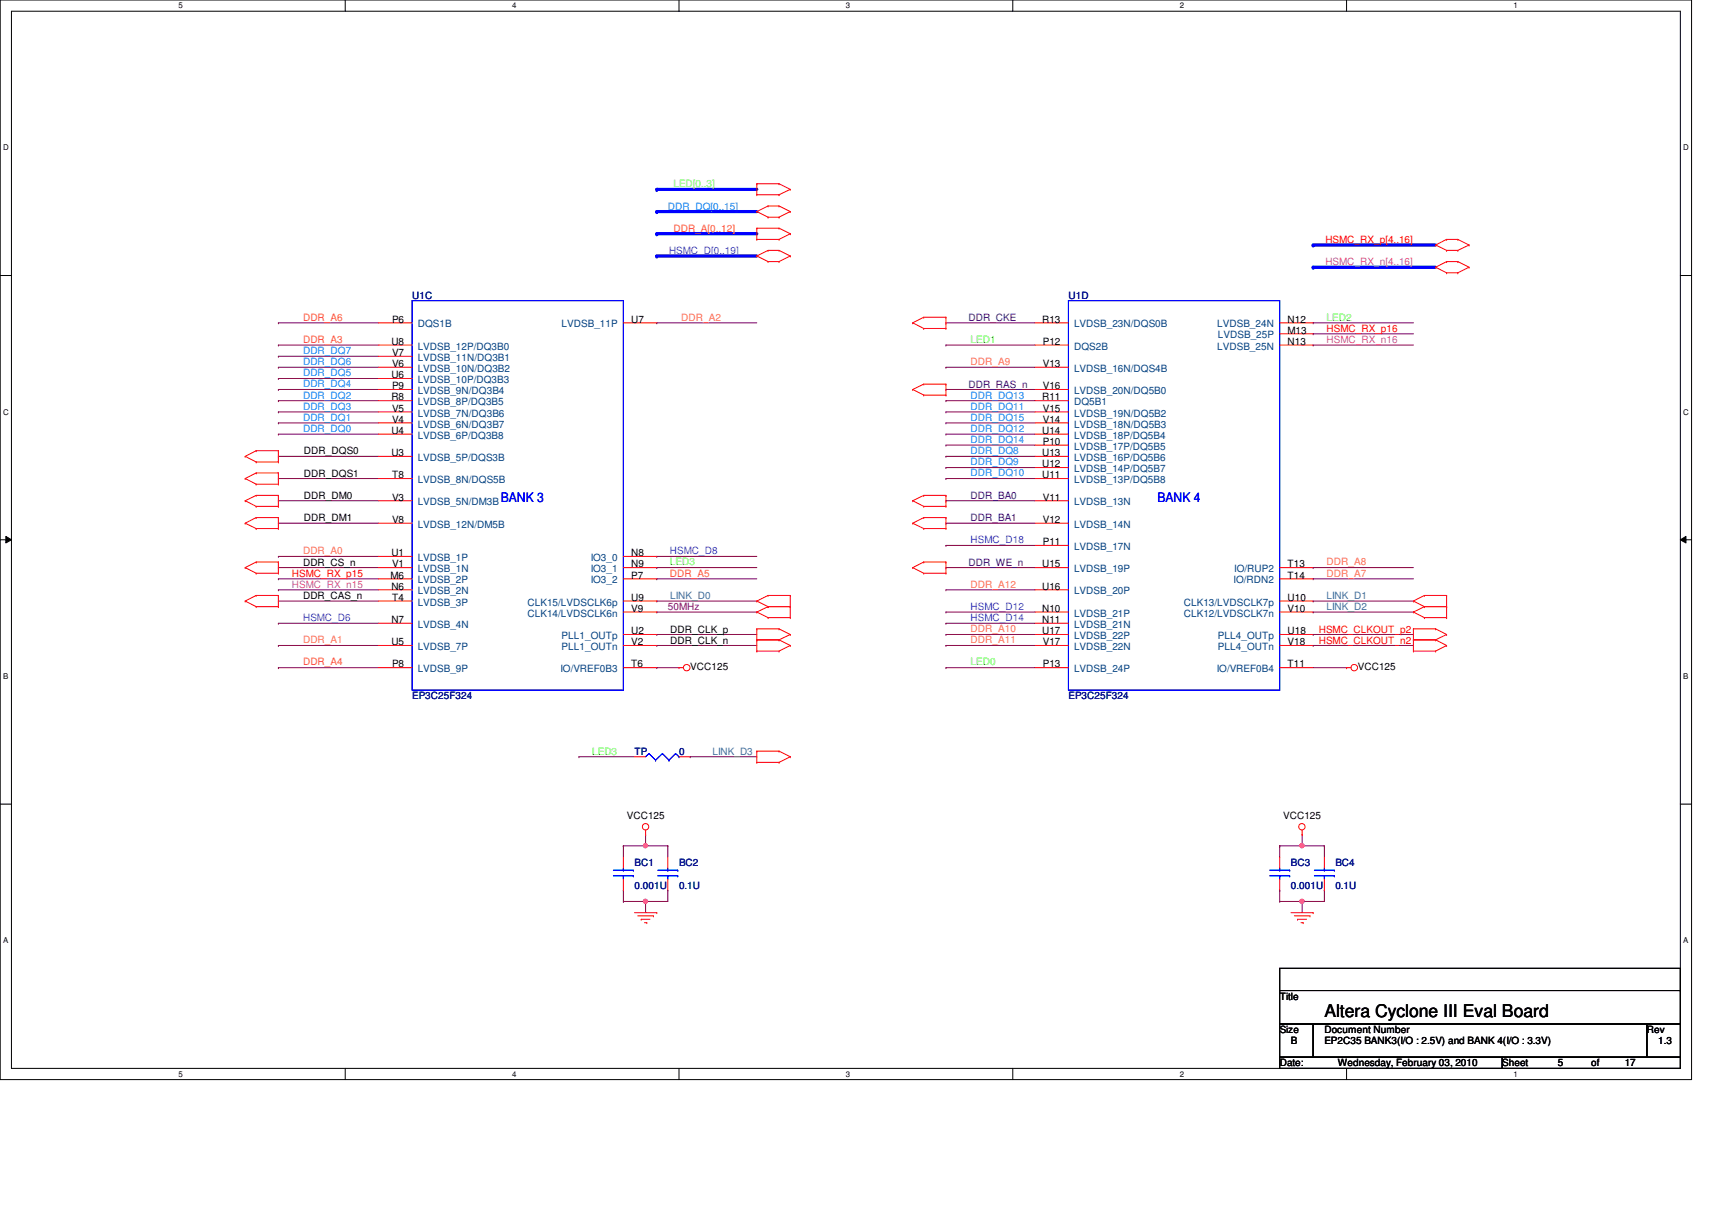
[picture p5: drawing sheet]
<svg xmlns="http://www.w3.org/2000/svg" width="297mm" height="210mm" viewBox="0 0 297 210" stroke-linecap="round" stroke-linejoin="round" font-family="sans-serif">
<path d="M0 0h293.5v187.3h-293.5zM2 1.9h289.5v183.4h-289.5z" fill="none" stroke="#000" stroke-width=".17"/>
<g fill="#fff">
<path d="M30.9 .2h.8v1.5h-.8z"/>
<path d="M30.9 185.5h.8v1.6h-.8z"/>
</g>
<path d="M59.9 0v1.9M59.9 185.3v2" fill="none" stroke="#000" stroke-width=".17"/>
<g fill="#fff">
<path d="M88.9 .2h.7v1.5h-.7z"/>
<path d="M88.9 185.5h.7v1.6h-.7z"/>
</g>
<path d="M117.8 0v1.9M117.8 185.3v2" fill="none" stroke="#000" stroke-width=".17"/>
<g fill="#fff">
<path d="M146.8 .2h.7v1.5h-.7z"/>
<path d="M146.8 185.5h.7v1.6h-.7z"/>
</g>
<path d="M175.7 0v1.9M175.7 185.3v2" fill="none" stroke="#000" stroke-width=".17"/>
<g fill="#fff">
<path d="M204.7 .2h.7v1.5h-.7z"/>
<path d="M204.7 185.5h.7v1.6h-.7z"/>
</g>
<path d="M233.6 0v1.9M233.6 185.3v2" fill="none" stroke="#000" stroke-width=".17"/>
<g fill="#fff">
<path d="M262.6 .2h.8v1.5h-.8z"/>
<path d="M262.6 185.5h.8v1.6h-.8z"/>
<path d="M.5 24.8h1v1.6h-1z"/>
<path d="M292.1 24.8h.9v1.6h-.9z"/>
<path d="M.5 70.7h1v1.5h-1z"/>
<path d="M292.1 70.7h.9v1.5h-.9z"/>
</g>
<path d="M0 47.8h2M291.5 47.8h2" fill="none" stroke="#000" stroke-width=".17"/>
<g fill="#fff">
<path d="M.5 116.5h.9v1.6h-.9z"/>
<path d="M292.1 116.5h.8v1.6h-.8z"/>
</g>
<path d="M0 93.6h2M1 93l1 .6-1 .6zM291.5 93.6l1-.6v1.2zM291.5 93.6h2" fill="none" stroke="#000" stroke-width=".17"/>
<path d="M1 93l1 .6-1 .6zM291.5 93.6l1-.6v1.2z" fill="#000"/>
<g fill="#fff">
<path d="M.5 162.4h.9v1.5h-.9z"/>
<path d="M292.1 162.4h.8v1.5h-.8z"/>
</g>
<path d="M0 139.5h2M291.5 139.5h2" fill="none" stroke="#000" stroke-width=".17"/>
<path d="M108.2 156.4h.1M108.2 156.4h3.8M112 144.8h.1M112 156.4h.1M112 144.8v1.9M112 156.4v1.9" fill="none" stroke="#7f003f" stroke-width=".17"/>
<circle cx="112" cy="156.4" r=".37" fill="#f0f"/>
<circle cx="112" cy="156.4" r=".37" fill="none" stroke="#f0f" stroke-width=".17"/>
<path d="M112 156.4h.1M112 146.7h.1M112 156.4h3.9M112 146.7h3.9" fill="none" stroke="#7f003f" stroke-width=".17"/>
<circle cx="112" cy="146.7" r=".37" fill="#f0f"/>
<circle cx="112" cy="146.7" r=".37" fill="none" stroke="#f0f" stroke-width=".17"/>
<g fill="none" stroke="#7f003f" stroke-width=".17">
<path d="M108.2 154.4h.1M108.2 146.7h.1M108.2 146.7v2M108.2 154.4v2M108.2 146.7h3.8M115.9 154.4h.1M115.9 146.7h.1M115.9 146.7v2M115.9 154.4v2M222 156.4h.1M222 156.4h3.9M225.9 144.8h.1"/>
<path d="M225.9 156.4h.1M225.9 144.8v1.9M225.9 156.4v1.9"/>
</g>
<circle cx="225.9" cy="156.4" r=".37" fill="#f0f"/>
<circle cx="225.9" cy="156.4" r=".37" fill="none" stroke="#f0f" stroke-width=".17"/>
<path d="M225.9 156.4h.1M225.9 146.7h.1M225.9 156.4h3.9M225.9 146.7h3.9" fill="none" stroke="#7f003f" stroke-width=".17"/>
<circle cx="225.9" cy="146.7" r=".37" fill="#f0f"/>
<circle cx="225.9" cy="146.7" r=".37" fill="none" stroke="#f0f" stroke-width=".17"/>
<path d="M222 154.4h.1M222 146.7h.1M222 146.7v2M222 154.4v2M222 146.7h3.9M229.8 154.4h.1M229.8 146.7h.1M229.8 146.7v2M229.8 154.4v2" fill="none" stroke="#7f003f" stroke-width=".17"/>
<path d="M114 36.7h17.3" fill="none" stroke="#00f" stroke-width=".55"/>
<circle cx="114" cy="36.7" r=".28" fill="#00f"/>
<path d="M114 40.6h17.3" fill="none" stroke="#00f" stroke-width=".55"/>
<circle cx="114" cy="40.6" r=".28" fill="#00f"/>
<path d="M114 44.4h17.3" fill="none" stroke="#00f" stroke-width=".55"/>
<circle cx="114" cy="44.4" r=".28" fill="#00f"/>
<path d="M114 32.9h17.3" fill="none" stroke="#00f" stroke-width=".55"/>
<circle cx="114" cy="32.9" r=".28" fill="#00f"/>
<path d="M227.8 42.5h21.3" fill="none" stroke="#00f" stroke-width=".55"/>
<circle cx="227.8" cy="42.5" r=".28" fill="#00f"/>
<path d="M227.8 46.4h21.3" fill="none" stroke="#00f" stroke-width=".55"/>
<circle cx="227.8" cy="46.4" r=".28" fill="#00f"/>
<g fill="none" stroke="#7f003f" stroke-width=".17">
<path d="M48.3 59.9h.1M48.3 56h.1M48.3 59.9h17.4M48.3 56h17.4M114 56h.1M114 56h17.3M164.1 59.9h.1M164.1 56h.1M164.1 59.9h15.5M164.1 56h15.5M227.8 56h.1M227.8 59.9h.1"/>
<path d="M227.8 57.9h.1M227.8 59.9h17.4M227.8 56h17.4M227.8 57.9h17.4M48.3 79.2h.1M48.3 73.4h.1M48.3 69.5h.1M48.3 67.6h.1M48.3 71.5h.1M48.3 61.8h.1M48.3 65.7h.1M48.3 63.7h.1"/>
<path d="M48.3 75.3h.1M48.3 79.2h17.4M48.3 73.4h17.4M48.3 69.5h17.4M48.3 67.6h17.4M48.3 63.7h17.4M48.3 75.3h17.4M48.3 71.5h17.4M48.3 61.8h17.4M48.3 65.7h17.4M164.1 63.7h.1M164.1 73.4h.1"/>
<path d="M164.1 75.3h.1M164.1 77.2h.1M164.1 71.5h.1M164.1 67.6h.1M164.1 79.2h.1M164.1 69.5h.1M164.1 79.2h15.5M164.1 73.4h15.5M164.1 69.5h15.5M164.1 67.6h15.5M164.1 63.7h15.5M164.1 75.3h15.5"/>
<path d="M164.1 77.2h15.5M164.1 71.5h15.5M48.3 90.8h.1M48.3 86.9h.1M48.3 83h.1M48.3 98.5h.1M48.3 96.5h.1M48.3 90.8h17.4M48.3 86.9h17.4M48.3 83h17.4M48.3 98.5h17.4M48.3 96.5h17.4"/>
<path d="M114 98.5h.1M114 96.5h.1M114 98.5h17.3M114 96.5h17.3M164.1 90.8h.1M164.1 86.9h.1M164.1 98.5h.1M164.1 83h.1M164.1 81.1h.1M164.1 94.6h.1M164.1 90.8h15.5M164.1 86.9h15.5"/>
<path d="M164.1 83h15.5M164.1 98.5h15.5M164.1 81.1h15.5M164.1 94.6h15.5M227.8 98.5h.1M227.8 98.5h17.4M48.3 102.3h.1M48.3 100.4h.1M48.3 115.8h.1M48.3 112h.1M48.3 104.3h.1M48.3 108.1h.1"/>
<path d="M48.3 102.3h17.4M48.3 100.4h17.4M48.3 115.8h17.4M48.3 104.3h17.4M48.3 112h17.4M48.3 108.1h17.4M114 100.4h.1M114 115.8h.1M114 106.2h.1M114 104.3h.1M114 112h.1M114 110.1h.1"/>
<path d="M114 100.4h17.3M114 115.8h3.8M114 106.2h17.3M114 104.3h17.3M114 112h17.3M114 110.1h17.3M164.1 115.8h.1M164.1 110.1h.1M164.1 102.3h.1M164.1 112h.1M164.1 106.2h.1M164.1 108.1h.1"/>
<path d="M164.1 102.3h15.5M164.1 115.8h15.5M164.1 106.2h15.5M164.1 112h15.5M164.1 110.1h15.5M164.1 108.1h15.5M227.8 112h.1M227.8 110.1h.1M227.8 106.2h.1M227.8 104.3h.1M227.8 100.4h.1M227.8 100.4h17.4"/>
<path d="M227.8 115.8h5.8M227.8 106.2h17.4M227.8 104.3h17.4M227.8 112h17.4M227.8 110.1h17.4M233.6 115.8h.1M100.5 131.3h.1M100.5 131.3h9.6M119.8 131.3h.1M119.8 131.3h11.5"/>
</g>
<g fill="none" stroke="#f00" stroke-width=".17">
<path d="M131.3 36.7h.1M131.3 39.6h.1M131.3 31.9h.1M131.3 33.8h.1M131.3 36.7l2 1M131.3 39.6h3.9M131.3 31.9v1.9M131.3 39.6v1.9M131.3 31.9h3.9M131.3 33.8h3.9M133.3 37.7h.1M133.3 35.7h.1"/>
<path d="M133.3 37.7h1.9M133.3 35.7h1.9M133.3 35.7l-2 1M135.2 37.7h.1M135.2 35.7h.1M135.2 39.6h.1M135.2 31.9h.1M135.2 33.8h.1M135.2 35.7l1.9 1M135.2 39.6l1.9 1M135.2 31.9l1.9 1M137.1 36.7h.1"/>
<path d="M137.1 32.9h.1M137.1 36.7l-1.9 1M137.1 32.9l-1.9 .9M65.7 56h5.8M65.7 59.9h5.8M108.2 56h5.8M131.3 41.5h.1M131.3 44.4h.1M131.3 41.5h3.9M131.3 44.4l2 1M133.3 45.4h.1M133.3 43.4h.1"/>
<path d="M133.3 45.4h1.9M133.3 43.4h1.9M133.3 43.4l-2 1M135.2 41.5h.1M135.2 45.4h.1M135.2 43.4h.1M135.2 43.4l1.9 1M137.1 40.6h.1M137.1 44.4h.1M137.1 40.6l-1.9 .9M137.1 44.4l-1.9 1M158.4 56h.1"/>
<path d="M158.4 56l1.9 1M160.3 55h.1M160.3 57h.1M160.3 55l-1.9 1M160.3 55h3.8M160.3 57h3.8M164.1 55h.1M164.1 57h.1M164.1 55v2M179.6 56h5.8M179.6 59.9h5.8M222 56h5.8"/>
<path d="M222 59.9h5.8M222 57.9h5.8M249.1 42.5h.1M249.1 46.4h.1M249.1 42.5l1.9 .9M249.1 46.4l1.9 .9M251 43.4h.1M251 41.5h.1M251 47.3h.1M251 45.4h.1M251 41.5h1.9M251 45.4h1.9"/>
<path d="M251 43.4h1.9M251 41.5l-1.9 1M251 47.3h1.9M251 45.4l-1.9 1M252.9 43.4h.1M252.9 41.5h.1M252.9 47.3h.1M252.9 45.4h.1M252.9 41.5l2 1M252.9 45.4l2 1M254.9 42.5h.1M254.9 46.4h.1"/>
<path d="M254.9 42.5l-2 .9M254.9 46.4l-2 .9M42.5 79.2h.1M42.5 79.2l1.9 .9M44.4 78.2h.1M44.4 78.2l-1.9 1M44.4 78.2h3.9M48.3 78.2h.1M48.3 78.2v1.9M65.7 67.6h5.8M65.7 69.5h5.8M65.7 71.5h5.8"/>
<path d="M65.7 73.4h5.8M65.7 75.3h5.8M65.7 79.2h5.8M65.7 63.7h5.8M65.7 61.8h5.8M65.7 65.7h5.8M158.4 67.6h.1M158.4 67.6l1.9 .9M160.3 66.6h.1M160.3 68.5h.1M160.3 66.6l-1.9 1M160.3 66.6h3.8"/>
<path d="M160.3 68.5h3.8M164.1 66.6h.1M164.1 68.5h.1M164.1 66.6v1.9M179.6 67.6h5.8M179.6 69.5h5.8M179.6 71.5h5.8M179.6 73.4h5.8M179.6 75.3h5.8M179.6 77.2h5.8M179.6 79.2h5.8M179.6 63.7h5.8"/>
<path d="M42.5 90.8h.1M42.5 86.9h.1M42.5 83h.1M42.5 98.5h.1M42.5 90.8l1.9 .9M42.5 86.9l1.9 .9M42.5 83l1.9 1M42.5 98.5l1.9 .9M44.4 89.8h.1M44.4 91.7h.1M44.4 85.9h.1M44.4 87.8h.1"/>
<path d="M44.4 82h.1M44.4 84h.1M44.4 80.1h.1M44.4 97.5h.1M44.4 99.4h.1M44.4 89.8l-1.9 1M44.4 89.8h3.9M44.4 91.7h3.9M44.4 85.9l-1.9 1M44.4 85.9h3.9M44.4 87.8h3.9M44.4 82l-1.9 1"/>
<path d="M44.4 82h3.9M44.4 84h3.9M44.4 80.1h3.9M44.4 97.5l-1.9 1M44.4 97.5h3.9M44.4 99.4h3.9M48.3 89.8h.1M48.3 91.7h.1M48.3 85.9h.1M48.3 87.8h.1M48.3 82h.1M48.3 84h.1"/>
<path d="M48.3 80.1h.1M48.3 97.5h.1M48.3 99.4h.1M48.3 82v2M48.3 85.9v1.9M48.3 89.8v1.9M48.3 97.5v1.9M65.7 83h5.8M65.7 86.9h5.8M65.7 90.8h5.8M65.7 98.5h5.8M65.7 96.5h5.8"/>
<path d="M108.2 98.5h5.8M108.2 96.5h5.8M158.4 90.8h.1M158.4 86.9h.1M158.4 98.5h.1M158.4 90.8l1.9 .9M158.4 86.9l1.9 .9M158.4 98.5l1.9 .9M160.3 89.8h.1M160.3 91.7h.1M160.3 85.9h.1M160.3 87.8h.1"/>
<path d="M160.3 97.5h.1M160.3 99.4h.1M160.3 89.8h3.8M160.3 91.7h3.8M160.3 85.9h3.8M160.3 87.8h3.8M160.3 97.5h3.8M160.3 99.4h3.8M160.3 89.8l-1.9 1M160.3 85.9l-1.9 1M160.3 97.5l-1.9 1M164.1 89.8h.1"/>
<path d="M164.1 91.7h.1M164.1 85.9h.1M164.1 87.8h.1M164.1 97.5h.1M164.1 99.4h.1M164.1 85.9v1.9M164.1 89.8v1.9M164.1 97.5v1.9M179.6 81.1h5.8M179.6 83h5.8M179.6 86.9h5.8M179.6 90.8h5.8"/>
<path d="M179.6 94.6h5.8M179.6 98.5h5.8M222 98.5h5.8M42.5 104.3h.1M42.5 104.3l1.9 .9M44.4 103.3h.1M44.4 105.2h.1M44.4 105.2h3.9M44.4 103.3h3.9M44.4 103.3l-1.9 1M48.3 103.3h.1M48.3 105.2h.1"/>
<path d="M48.3 103.3v1.9M65.7 115.8h5.8M65.7 102.3h5.8M65.7 108.1h5.8M65.7 112h5.8M65.7 100.4h5.8M65.7 104.3h5.8M108.2 115.8h5.8M108.2 106.2h5.8M108.2 110.1h5.8M108.2 112h5.8M108.2 100.4h5.8"/>
<path d="M108.2 104.3h5.8M117.8 115.8h.1M117.8 115.8h.8M131.3 106.2h.1M131.3 104.3h.1M131.3 111h.1M131.3 112.9h.1M131.3 109.1h.1M131.3 109.1v3.8M131.3 111h3.9M131.3 112.9h3.9M131.3 109.1h3.9"/>
<path d="M131.3 106.2l2 .9M131.3 104.3l2 .9M133.3 107.1h.1M133.3 105.2h.1M133.3 103.3h.1M133.3 107.1h3.8M133.3 105.2h3.8M133.3 105.2l-2 1M133.3 103.3h3.8M133.3 103.3l-2 1M135.2 111h.1M135.2 112.9h.1"/>
<path d="M135.2 109.1h.1M135.2 111l1.9 1M135.2 109.1l1.9 1M137.1 107.1h.1M137.1 105.2h.1M137.1 103.3h.1M137.1 112h.1M137.1 110.1h.1M137.1 103.3v3.8M137.1 112l-1.9 .9M137.1 110.1l-1.9 .9M179.6 115.8h5.8"/>
<path d="M179.6 102.3h5.8M179.6 106.2h5.8M179.6 108.1h5.8M179.6 110.1h5.8M179.6 112h5.8M222 115.8h5.8M222 106.2h5.8M222 110.1h5.8M222 112h5.8M222 100.4h5.8M222 104.3h5.8M233.6 115.8h.1"/>
<path d="M233.6 115.8h.8M245.2 111h.1M245.2 112.9h.1M245.2 109.1h.1M245.2 106.2h.1M245.2 104.3h.1M245.2 111h3.9M245.2 109.1v3.8M245.2 112.9h3.9M245.2 109.1h3.9M245.2 106.2l1.9 .9M245.2 104.3l1.9 .9"/>
<path d="M247.1 107.1h.1M247.1 105.2h.1M247.1 103.3h.1M247.1 107.1h3.9M247.1 105.2h3.9M247.1 103.3h3.9M247.1 105.2l-1.9 1M247.1 103.3l-1.9 1M249.1 111h.1M249.1 112.9h.1M249.1 109.1h.1M249.1 111l1.9 1"/>
<path d="M249.1 109.1l1.9 1M251 112h.1M251 110.1h.1M251 107.1h.1M251 105.2h.1M251 103.3h.1M251 112l-1.9 .9M251 110.1l-1.9 .9M251 103.3v3.8M110.1 131.3h1.9M117.8 131.3h2M131.3 130.3h.1"/>
<path d="M131.3 132.2h.1M131.3 130.3v1.9M131.3 130.3h3.9M131.3 132.2h3.9M135.2 130.3h.1M135.2 132.2h.1M135.2 130.3l1.9 1M137.1 131.3h.1M137.1 131.3l-1.9 .9M108.2 148.7v1.9M108.2 152.5v1.9M110.1 158.3h3.9"/>
<path d="M110.7 158.9h2.7M111.2 159.5h.1M111.2 159.5h1.6M112 144.8h.1M112 144v.8M113.4 158.9h.1M114 158.3h.1M115.9 148.7v1.9M115.9 152.5v1.9M222 148.7v1.9M222 152.5v1.9M224 158.3h3.8"/>
<path d="M224.6 158.9h2.7M225.1 159.5h.1M225.1 159.5h1.6M225.9 144.8h.1M225.9 144v.8M227.3 158.9h.1M227.8 158.3h.1M229.8 148.7v1.9M229.8 152.5v1.9M111.8 160.1h.4M112.2 160.1h.1M225.7 160.1h.4"/>
<path d="M226.1 160.1h.1"/>
<circle cx="119.2" cy="115.8" r=".56"/>
<circle cx="235" cy="115.8" r=".56"/>
<circle cx="112" cy="143.4" r=".56"/>
<circle cx="225.9" cy="143.4" r=".56"/>
</g>
<path d="M222 168h69.5v3.8h-69.5zM222 171.8h69.5v5.8h-69.5zM222 177.6h5.8v5.8h-5.8zM227.8 177.6h57.9v5.8h-57.9zM285.7 177.6h5.8v5.8h-5.8zM222 183.4h38.6v1.9h-38.6zM260.6 183.4h30.9v1.9h-30.9z" fill="none" stroke="#000" stroke-width=".17"/>
<g fill="none" stroke="#00f" stroke-width=".17">
<path d="M71.5 52.2h36.7v67.5h-36.7zM185.4 52.2h36.6v67.5h-36.6zM112.6 130.7h.1M112.6 130.7l-.6 .6M112.6 130.7l1.1 1.2M113.7 131.9h.1M114.9 130.7h.1M114.9 130.7l-1.2 1.2M114.9 130.7l1.2 1.2M116.1 131.9h.1M117.2 130.7h.1M117.2 130.7l-1.1 1.2"/>
<path d="M117.2 130.7l.6 .6M117.8 131.3h.1M106.4 151.9h3.5M106.4 151h3.5M108.2 151h.1M108.2 151.9h.1M108.2 150.6v.4M108.2 151.9v.6M109.9 151.9h.1M109.9 151h.1M114.1 151.9h3.5M114.1 151h3.5"/>
<path d="M115.9 151h.1M115.9 151.9h.1M115.9 150.6v.4M115.9 151.9v.6M117.6 151.9h.1M117.6 151h.1M220.3 151.9h3.5M220.3 151h3.5M222 151h.1M222 151.9h.1M222 150.6v.4M222 151.9v.6"/>
<path d="M223.8 151.9h.1M223.8 151h.1M228 151.9h3.5M228 151h3.5M229.8 151h.1M229.8 151.9h.1M229.8 150.6v.4M229.8 151.9v.6M231.5 151.9h.1M231.5 151h.1"/>
</g>
<circle cx="112" cy="156.4" r=".37" fill="#f0f"/>
<circle cx="112" cy="156.4" r=".37" fill="none" stroke="#f0f" stroke-width=".17"/>
<circle cx="112" cy="146.7" r=".37" fill="#f0f"/>
<circle cx="112" cy="146.7" r=".37" fill="none" stroke="#f0f" stroke-width=".17"/>
<circle cx="225.9" cy="156.4" r=".37" fill="#f0f"/>
<circle cx="225.9" cy="156.4" r=".37" fill="none" stroke="#f0f" stroke-width=".17"/>
<circle cx="225.9" cy="146.7" r=".37" fill="#f0f"/>
<circle cx="225.9" cy="146.7" r=".37" fill="none" stroke="#f0f" stroke-width=".17"/>
<text font-size="3" x="229.8" y="176.5">Altera Cyclone III Eval Board</text>
<g font-size="2.3" fill="#00f">
<text x="86.9" y="87">BANK 3</text>
<text x="200.8" y="87">BANK 4</text>
</g>
<text font-size="1.7" fill="#7fff00" x="116.8" y="32.5">LED[0..3]</text>
<g font-size="1.7" fill="#007fff">
<text x="115.9" y="36.4">DDR_DQ[0..15]</text>
<text x="52.6" y="61.4">DDR_DQ7</text>
<text x="52.6" y="65.3">DDR_DQ5</text>
<text x="52.6" y="63.3">DDR_DQ6</text>
<text x="52.6" y="69.1">DDR_DQ2</text>
<text x="52.6" y="67.2">DDR_DQ4</text>
<text x="52.6" y="71.1">DDR_DQ3</text>
<text x="168.4" y="71.1">DDR_DQ11</text>
<text x="168.4" y="69.1">DDR_DQ13</text>
<text x="52.6" y="73">DDR_DQ1</text>
<text x="52.6" y="74.9">DDR_DQ0</text>
<text x="168.4" y="73">DDR_DQ15</text>
<text x="168.4" y="74.9">DDR_DQ12</text>
<text x="168.4" y="76.8">DDR_DQ14</text>
<text x="168.4" y="82.6">DDR_DQ10</text>
<text x="168.4" y="78.8">DDR_DQ8</text>
<text x="168.4" y="80.7">DDR_DQ9</text>
</g>
<g font-size="1.7" fill="#ff7f00">
<text x="116.8" y="40.2">DDR_A[0..12]</text>
<text x="52.6" y="59.5">DDR_A3</text>
<text x="52.6" y="55.6">DDR_A6</text>
<text x="116.2" y="100">DDR_A5</text>
<text x="52.6" y="115.4">DDR_A4</text>
</g>
<g font-size="1.7" fill="#7f00ff">
<text x="116.1" y="44.1">HSMC_D[0..19]</text>
<text x="168.4" y="94.2">HSMC_D18</text>
<text x="116.2" y="96.1">HSMC_D8</text>
<text x="52.6" y="107.7">HSMC_D6</text>
<text x="168.4" y="105.8">HSMC_D12</text>
<text x="168.4" y="107.7">HSMC_D14</text>
</g>
<g font-size="1.7" fill="#f00">
<text x="230" y="42.2">HSMC_RX_p[4..16]</text>
<text x="230.2" y="57.5">HSMC_RX_p16</text>
<text x="50.6" y="100">HSMC_RX_p15</text>
<text x="228.8" y="111.7">HSMC_CLKOUT_n2</text>
<text x="228.8" y="109.7">HSMC_CLKOUT_p2</text>
</g>
<g font-size="1.7" fill="#f0f">
<text x="230" y="46">HSMC_RX_n[4..16]</text>
<text x="230.2" y="59.5">HSMC_RX_n16</text>
<text x="50.6" y="101.9">HSMC_RX_n15</text>
</g>
<g font-size="1.7" fill="#00007f">
<text x="71.5" y="51.8">U1C</text>
<text x="185.4" y="51.8">U1D</text>
<text x="71.5" y="121.3">EP3C25F324</text>
<text x="185.4" y="121.3">EP3C25F324</text>
<text x="110.1" y="131">TP</text>
<text x="117.8" y="131">0</text>
<text x="110.1" y="150.3">BC1</text>
<text x="110.1" y="154.1">0.001U</text>
<text x="117.8" y="150.3">BC2</text>
<text x="117.8" y="154.1">0.1U</text>
<text x="224" y="150.3">BC3</text>
<text x="224" y="154.1">0.001U</text>
<text x="231.7" y="150.3">BC4</text>
<text x="231.7" y="154.1">0.1U</text>
</g>
<g font-size="1.7">
<text x="67.9" y="59.8">U8</text>
<text x="68" y="56">P6</text>
<text x="109.5" y="56">U7</text>
<text x="180.8" y="56">R13</text>
<text x="180.9" y="59.8">P12</text>
<text x="223.4" y="56">N12</text>
<text x="223.4" y="57.9">M13</text>
<text x="223.4" y="59.8">N13</text>
<text x="67.9" y="65.6">U6</text>
<text x="68" y="61.8">V7</text>
<text x="68" y="63.7">V6</text>
<text x="180.9" y="63.7">V13</text>
<text x="67.9" y="69.5">R8</text>
<text x="68" y="67.5">P9</text>
<text x="68" y="71.4">V5</text>
<text x="180.8" y="69.5">R11</text>
<text x="180.9" y="67.5">V16</text>
<text x="180.9" y="71.4">V15</text>
<text x="67.9" y="75.3">U4</text>
<text x="68" y="73.3">V4</text>
<text x="180.8" y="75.3">U14</text>
<text x="180.9" y="73.3">V14</text>
<text x="180.9" y="77.2">P10</text>
<text x="52.7" y="82.7">DDR_DQS1</text>
<text x="52.7" y="78.8">DDR_DQS0</text>
<text x="67.9" y="79.1">U3</text>
<text x="68.1" y="83">T8</text>
<text x="180.8" y="79.1">U13</text>
<text x="180.8" y="81.1">U12</text>
<text x="180.8" y="83">U11</text>
<text x="52.7" y="86.6">DDR_DM0</text>
<text x="68" y="86.8">V3</text>
<text x="180.9" y="86.8">V11</text>
<text x="52.7" y="90.4">DDR_DM1</text>
<text x="68" y="90.7">V8</text>
<text x="180.9" y="90.7">V12</text>
<text x="180.9" y="94.6">P11</text>
<text x="52.6" y="98.1">DDR_CS_n</text>
<text x="67.8" y="100.4">M6</text>
<text x="67.9" y="96.5">U1</text>
<text x="68" y="98.4">V1</text>
<text x="109.5" y="96.5">N8</text>
<text x="109.5" y="98.4">N9</text>
<text x="109.5" y="100.4">P7</text>
<text x="180.8" y="98.4">U15</text>
<text x="223.4" y="100.4">T14</text>
<text x="223.4" y="98.4">T13</text>
<text x="52.6" y="103.9">DDR_CAS_n</text>
<text x="67.9" y="102.3">N6</text>
<text x="68.1" y="104.2">T4</text>
<text x="109.5" y="106.1">V9</text>
<text x="109.5" y="104.2">U9</text>
<text x="180.8" y="102.3">U16</text>
<text x="180.8" y="106.1">N10</text>
<text x="223.4" y="106.1">V10</text>
<text x="223.4" y="104.2">U10</text>
<text x="67.9" y="108.1">N7</text>
<text x="67.9" y="111.9">U5</text>
<text x="109.5" y="111.9">V2</text>
<text x="109.5" y="110">U2</text>
<text x="116.3" y="111.7">DDR_CLK_n</text>
<text x="116.3" y="109.7">DDR_CLK_p</text>
<text x="180.8" y="108.1">N11</text>
<text x="180.8" y="110">U17</text>
<text x="180.9" y="111.9">V17</text>
<text x="223.4" y="111.9">V18</text>
<text x="223.4" y="110">U18</text>
<text x="68" y="115.8">P8</text>
<text x="109.5" y="115.8">T6</text>
<text x="119.8" y="116.3">VCC125</text>
<text x="180.9" y="115.8">P13</text>
<text x="223.4" y="115.8">T11</text>
<text x="235.6" y="116.3">VCC125</text>
<text x="108.8" y="142.2">VCC125</text>
<text x="222.6" y="142.2">VCC125</text>
<text x="222" y="173.4">Title</text>
<text x="222" y="179.2">Size</text>
<text x="229.8" y="179.2">Document Number</text>
<text x="285.7" y="179.2">Rev</text>
<text x="222" y="185">Date:</text>
<text x="224" y="181.1">B</text>
<text x="229.8" y="181.1">EP2C35 BANK3(I/O : 2.5V) and BANK 4(I/O : 3.3V)</text>
<text x="232.1" y="185">Wednesday, February 03, 2010</text>
<text x="260.6" y="185">Sheet</text>
<text x="270.3" y="185">5</text>
<text x="276.1" y="185">of</text>
<text x="281.9" y="185">17</text>
<text x="287.7" y="181.1">1.3</text>
</g>
<g font-size="1.7" fill="#003f7f">
<text x="72.5" y="56.8">DQS1B</text>
<text x="97.4" y="56.8">LVDSB_11P</text>
<text x="186.3" y="56.8">LVDSB_23N/DQS0B</text>
<text x="211.2" y="56.8">LVDSB_24N</text>
<text x="211.3" y="58.7">LVDSB_25P</text>
<text x="72.5" y="60.7">LVDSB_12P/DQ3B0</text>
<text x="72.5" y="62.6">LVDSB_11N/DQ3B1</text>
<text x="72.5" y="64.5">LVDSB_10N/DQ3B2</text>
<text x="186.3" y="60.7">DQS2B</text>
<text x="186.3" y="64.5">LVDSB_16N/DQS4B</text>
<text x="211.2" y="60.7">LVDSB_25N</text>
<text x="72.5" y="66.5">LVDSB_10P/DQ3B3</text>
<text x="72.5" y="68.4">LVDSB_9N/DQ3B4</text>
<text x="72.5" y="70.3">LVDSB_8P/DQ3B5</text>
<text x="186.3" y="68.4">LVDSB_20N/DQ5B0</text>
<text x="186.3" y="70.3">DQ5B1</text>
<text x="72.5" y="72.3">LVDSB_7N/DQ3B6</text>
<text x="72.5" y="74.2">LVDSB_6N/DQ3B7</text>
<text x="72.5" y="76.1">LVDSB_6P/DQ3B8</text>
<text x="186.3" y="72.3">LVDSB_19N/DQ5B2</text>
<text x="186.3" y="74.2">LVDSB_18N/DQ5B3</text>
<text x="186.3" y="76.1">LVDSB_18P/DQ5B4</text>
<text x="72.5" y="80">LVDSB_5P/DQS3B</text>
<text x="72.5" y="83.8">LVDSB_8N/DQS5B</text>
<text x="186.3" y="78">LVDSB_17P/DQ5B5</text>
<text x="186.3" y="80">LVDSB_16P/DQ5B6</text>
<text x="186.3" y="81.9">LVDSB_14P/DQ5B7</text>
<text x="186.3" y="83.8">LVDSB_13P/DQ5B8</text>
<text x="72.5" y="87.7">LVDSB_5N/DM3B</text>
<text x="186.3" y="87.7">LVDSB_13N</text>
<text x="72.5" y="91.6">LVDSB_12N/DM5B</text>
<text x="186.3" y="91.6">LVDSB_14N</text>
<text x="186.3" y="95.4">LVDSB_17N</text>
<text x="72.5" y="97.3">LVDSB_1P</text>
<text x="72.5" y="99.3">LVDSB_1N</text>
<text x="72.5" y="101.2">LVDSB_2P</text>
<text x="102.5" y="97.3">IO3_0</text>
<text x="102.5" y="99.3">IO3_1</text>
<text x="102.5" y="101.2">IO3_2</text>
<text x="186.3" y="99.3">LVDSB_19P</text>
<text x="214" y="101.2">IO/RDN2</text>
<text x="214.2" y="99.3">IO/RUP2</text>
<text x="72.5" y="103.1">LVDSB_2N</text>
<text x="72.5" y="105.1">LVDSB_3P</text>
<text x="91.5" y="107">CLK14/LVDSCLK6n</text>
<text x="91.5" y="105.1">CLK15/LVDSCLK6p</text>
<text x="186.3" y="103.1">LVDSB_20P</text>
<text x="186.3" y="107">LVDSB_21P</text>
<text x="205.4" y="107">CLK12/LVDSCLK7n</text>
<text x="205.4" y="105.1">CLK13/LVDSCLK7p</text>
<text x="72.5" y="108.9">LVDSB_4N</text>
<text x="72.5" y="112.8">LVDSB_7P</text>
<text x="97.4" y="112.8">PLL1_OUTn</text>
<text x="97.4" y="110.9">PLL1_OUTp</text>
<text x="186.3" y="108.9">LVDSB_21N</text>
<text x="186.3" y="110.9">LVDSB_22P</text>
<text x="186.3" y="112.8">LVDSB_22N</text>
<text x="211.3" y="112.8">PLL4_OUTn</text>
<text x="211.3" y="110.9">PLL4_OUTp</text>
<text x="72.5" y="116.6">LVDSB_9P</text>
<text x="97.2" y="116.6">IO/VREF0B3</text>
<text x="186.3" y="116.6">LVDSB_24P</text>
<text x="211.1" y="116.6">IO/VREF0B4</text>
</g>
<g font-size="1.7" fill="#ff7f3f">
<text x="118.2" y="55.6">DDR_A2</text>
<text x="168.4" y="63.3">DDR_A9</text>
<text x="52.6" y="96.1">DDR_A0</text>
<text x="168.4" y="101.9">DDR_A12</text>
<text x="230.2" y="98.1">DDR_A8</text>
<text x="230.2" y="100">DDR_A7</text>
<text x="52.6" y="111.6">DDR_A1</text>
<text x="168.4" y="109.7">DDR_A10</text>
<text x="168.4" y="111.6">DDR_A11</text>
</g>
<g font-size="1.7" fill="#3f007f">
<text x="168" y="55.7">DDR_CKE</text>
<text x="168" y="67.3">DDR_RAS_n</text>
<text x="168.4" y="86.6">DDR_BA0</text>
<text x="168.4" y="90.4">DDR_BA1</text>
<text x="168" y="98.1">DDR_WE_n</text>
</g>
<g font-size="1.7" fill="#0f0">
<text x="168.4" y="59.5">LED1</text>
<text x="230.2" y="55.6">LED2</text>
<text x="116.2" y="98.1">LED3</text>
<text x="168.4" y="115.4">LED0</text>
<text x="102.7" y="130.9">LED3</text>
</g>
<text font-size="1.7" fill="#7f007f" x="115.9" y="105.9">50MHz</text>
<g font-size="1.7" fill="#3f7f7f">
<text x="116.3" y="103.9">LINK_D0</text>
<text x="230.2" y="105.9">LINK_D2</text>
<text x="230.2" y="103.9">LINK_D1</text>
<text x="123.6" y="131">LINK_D3</text>
</g>
<g font-size="1.4">
<text x="30.9" y="1.4">5</text>
<text x="88.9" y="1.4">4</text>
<text x="146.8" y="1.4">3</text>
<text x="204.7" y="1.4">2</text>
<text x="262.6" y="1.4">1</text>
<text x=".5" y="26.1">D</text>
<text x="292.1" y="26.1">D</text>
<text x=".5" y="71.9">C</text>
<text x="292.1" y="71.9">C</text>
<text x=".5" y="117.8">B</text>
<text x="292.1" y="117.8">B</text>
<text x=".5" y="163.6">A</text>
<text x="292.1" y="163.6">A</text>
<text x="30.9" y="186.8">5</text>
<text x="88.9" y="186.8">4</text>
<text x="146.8" y="186.8">3</text>
<text x="204.7" y="186.8">2</text>
<text x="262.6" y="186.8">1</text>
</g>
</svg>
